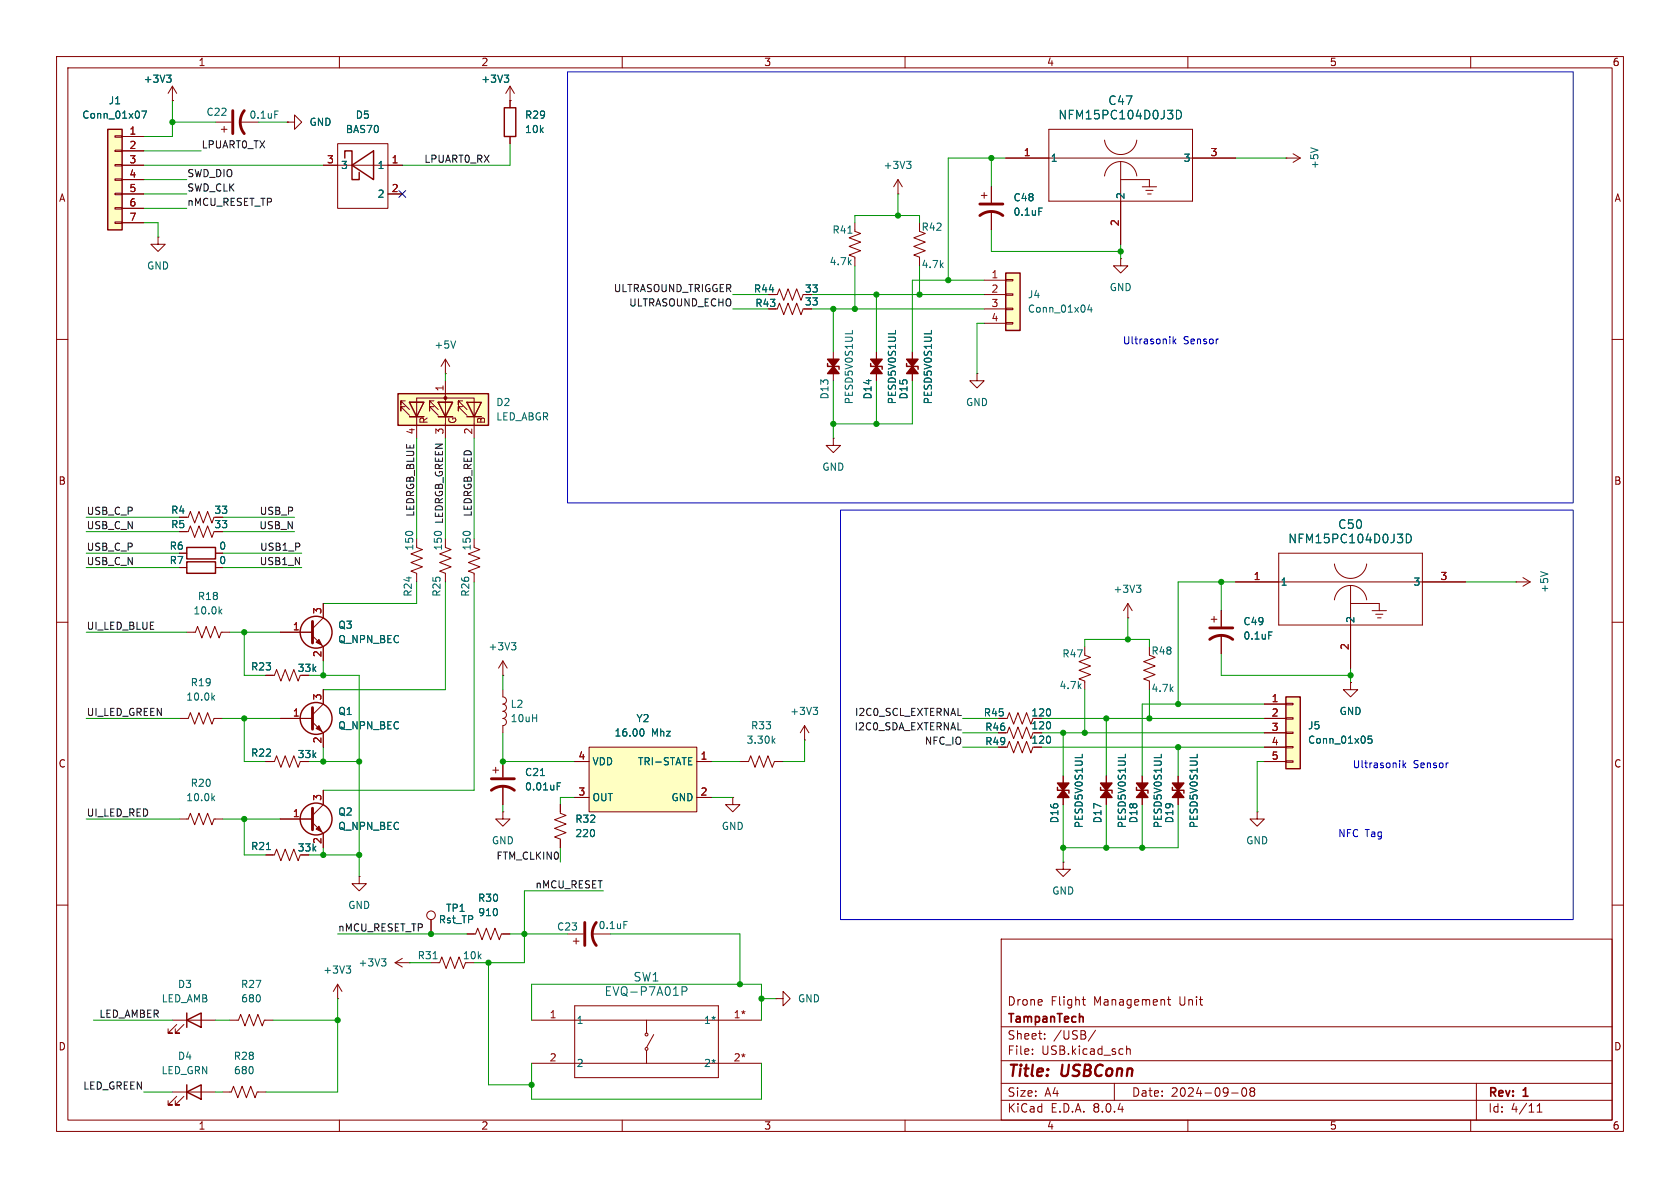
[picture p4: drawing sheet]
<svg xmlns="http://www.w3.org/2000/svg" width="297mm" height="210mm" viewBox="0 0 297 210" stroke-linecap="round" stroke-linejoin="round" font-family="sans-serif">
<g fill="none" stroke="#840000" stroke-width=".18">
<path d="M10 10h277v190h-277zM12 12h273v186h-273zM60 10v2M110 10v2M160 10v2M210 10v2M260 10v2M10 60h2M285 60h2M78.7 66h.1M78.7 63.5l-.7 1.3M78.7 63.5v2.5"/>
<path d="M78.7 63.5l.8 1.3M10 110h2M203.2 115.8l1 .4-2 .8 2 .7-2 .8 2 .8-2 .7 1 .4v.3M285 110h2M10 160h2M285 160h2M177 166h108v32h-108zM191.3 176.7h.6M191.5 176.2v1.3l.4 .2M206.4 176.7h.6M206.6 176.2v1.3l.4 .2M60 198v2"/>
<path d="M110 198v2M160 198v2M177 194.5h108M177 191.5h108M177 187.5h108M177 181.5h108M182.5 186.3v.1M182.5 185.5v.1M184.7 183.6v.1M184.7 182.8v.1M193.7 182.1l-1.3 2M197 191.5v3"/>
<path d="M199.2 184.9v1.5M199.2 185.5l.2-.1 .3 .1 .1 .9M210 198v2M217.7 193.2h1.2M219.7 192.4l.2-.1a.81 .81 0 0 1 .6 .6 .81 .81 0 0 1-.3 .8l-.2 .1a.81 .81 0 0 1-.3-1.4zM221.2 192.9l-.2-.2 .2-.4 .5 .1 .1 .2-.3 .3M221.2 192.9l-.2 .3v.3l.2 .3 .5-.1 .1-.2-.1-.4-.2-.2M221.2 192.9h.3M260 198v2M261 191.5v6.5M271.7 196.6h.9M271.7 195.5l.5-.4v1.5"/>
</g>
<path d="M191.4 179.8l.1 .9" fill="none" stroke="#840000" stroke-width=".3"/>
<path d="M80.6 60.3l-.5 1.2" fill="none" stroke="#006464" stroke-width=".18"/>
<path d="M227.3 123.2h2.6v12.7h-2.6z" fill="#ffffc2"/>
<g fill="none" stroke="#840000" stroke-width=".18">
<path d="M191.8 114.3v1.5l1 .4-2 .8 2 .7-2 .8 2 .8-2 .7 1 .4v1.5M130.8 134.6h1.5l.4-1 .8 2 .7-2 .8 2 .8-2 .7 2 .4-1h1.5M142.2 130.8h.1M142.2 128.3l-.7 1.2M142.2 128.3v2.5M142.2 128.3l.8 1.2M223.5 124.5h3.8M223.5 127h3.8M223.5 129.5h3.8M223.5 132.1h3.8M223.5 134.6h3.8M227.3 134.5h1.3v.2h-1.3z"/>
<path d="M227.3 132h1.3v.2h-1.3zM227.3 129.4h1.3v.3h-1.3zM227.3 126.9h1.3v.2h-1.3zM227.3 124.3h1.3v.3h-1.3zM88.9 143.5v1.3h1.3l-1.3 1.3-1.3-1.3h1.3M88.9 143.5h.1M99.1 142.2v1.6l1 .3-2.1 .8 2.1 .8-2.1 .7 2.1 .8-2.1 .8 1.1 .3v1.6M129.5 141v1.2h1.3l-1.3 1.3-1.2-1.3h1.2M129.5 141h.1M82.5 165.1h1.6l.4-1 .7 2 .8-2 .7 2 .8-2 .8 2 .3-1h1.6"/>
</g>
<path d="M227.3 123.2h2.6v12.7h-2.6z" fill="none" stroke="#840000" stroke-width=".25"/>
<path d="M136.6 130.9l.4 .5M137 130.5l-.5 .5M143.8 125h.7l-.4 .5M144.3 125.5l.2 .3v.3l-.2 .2M242.5 130.1h-.6l-.1 .6 .2-.1 .4 .1 .2 .1-.1 .5-.2 .1-.5-.1" fill="none" stroke="#006464" stroke-width=".18"/>
<path d="M104.1 132.1h19.1v11.4h-19.1z" fill="#ffffc2"/>
<g fill="none" stroke="#840000" stroke-width=".18">
<path d="M199.4 109.2h.1M199.4 106.7l-.8 1.3M199.4 106.7v2.5M199.4 106.7l.8 1.3M87.1 136.1h1M87.6 135.6v1.1M88.9 123.2a.64 .64 0 0 1 .6 .6 .64 .64 0 0 1-.6 .7 .64 .64 0 0 1 .6 .6 .64 .64 0 0 1-.6 .6 .64 .64 0 0 1 .6 .7 .64 .64 0 0 1-.6 .6 .63 .63 0 0 1 .6 .6 .63 .63 0 0 1-.6 .7v1.2M88.9 121.9v1.3M88.9 134.6v2.8M88.9 138.9v3.3M101.6 134.6h2.5M104.1 132.1h19.1v11.4h-19.1z"/>
<path d="M123.2 134.6h2.5M101.6 141h2.5M123.2 141h2.5"/>
</g>
<path d="M200.9 103.4h.8l-.4 .5M201.4 103.9l.3 .3v.3l-.3 .2M95.5 137.1h.8M98.5 139h.4M98.5 138.4h.6M113.4 128.8a.68 .68 0 0 1 .5 .7 .68 .68 0 0 1-.5 .6M121.7 135.2h.6M121.7 133.9h.6" fill="none" stroke="#006464" stroke-width=".18"/>
<path d="M86.9 139.7a3.3 3.3 0 0 1 4 0M86.9 137.7h4" fill="none" stroke="#840000" stroke-width=".51"/>
<path d="M70.4 69.6h16v5.6h-16z" fill="#ffffc2"/>
<g fill="none" stroke="#840000" stroke-width=".18">
<path d="M177.8 27.9h40.6M185.4 22.9h25.4v12.7h-25.4zM195.3 24.8a2.87 2.87 0 0 0 2.8 2.5 2.87 2.87 0 0 0 2.9-2.5M195.3 31.1a2.87 2.87 0 0 1 2.8-2.5 2.87 2.87 0 0 1 2.9 2.5M198.1 28.6v14.6M198.1 31.8h5.1v1.2M201.9 33h2.6M202.6 33.7h1.2M202.9 34.3h.6M227.3 27.9h.1M227.3 27.9h2.6M228.6 27.2l1.3 .7"/>
<path d="M229.9 27.9l-1.3 .8M198.1 45.7v1.3h1.3l-1.3 1.3-1.3-1.3h1.3M198.1 45.7h.1M71.6 71.9h-.7v.7v-.7l1.5 1.5M71.6 70.9h-.7v.7v-.7l1.5 1.5M72.4 73.7h2.5M72.4 71.1h2.5zM72.4 71.1h.1M73.7 77.5v-7.1h10.1v7.1M76.7 71.9h-.8v.7v-.7l1.6 1.5M76.7 70.9h-.8v.7v-.7l1.6 1.5M77.5 73.7h2.5"/>
<path d="M77.5 71.1h2.5zM77.5 71.1h.1M78.7 67.3v10.2M81.8 71.9h-.8v.7v-.7l1.5 1.5M81.8 70.9h-.8v.7v-.7l1.5 1.5M147.3 77.5v1.2h1.3l-1.3 1.3-1.3-1.3h1.3M147.3 77.5h.1M73.7 96.8l1 .4-2.1 .7 2.1 .8-2.1 .7 2.1 .8-2.1 .8 1.1 .3v1.6M78.7 96.8l1.1 .4-2.1 .7 2.1 .8-2.1 .7 2.1 .8-2.1 .8 1 .3v1.6M83.8 96.8l1 .4-2 .7 2 .8-2 .7 2 .8-2 .8 1 .3v1.6M49.5 111.8h5.7M55.2 112.4l1.9 1.9v2.5"/>
<path d="M57.1 106.7v2.5l-1.9 1.9M49.5 127h5.7M55.2 127.6l1.9 1.9v2.6M57.1 121.9v2.6l-1.9 1.9M100.3 165.1h2.8M101.3 166.4h1.1M101.6 177.8h25.4v12.7h-25.4zM101.9 165.9v1M104.6 165.1h3.3M137.2 176.5h1.2v-1.2l1.3 1.2-1.3 1.3v-1.3M137.2 176.5h.1M94 188h40.6"/>
<path d="M94 180.3h40.6M114.3 180.3v2.3M114.3 185.7v2.3M115.6 182.9l-1.3 2.3"/>
<circle cx="114.3" cy="185.4" r=".25"/>
<circle cx="114.3" cy="182.9" r=".25"/>
</g>
<g fill="none" stroke="#840000" stroke-width=".25">
<path d="M70.4 69.6h16v5.6h-16zM72.4 71.1h2.5l-1.2 2.6zM72.4 73.7h2.5M77.5 71.1h2.5l-1.3 2.6zM77.5 73.7h2.5M82.5 71.1h2.6l-1.3 2.6zM82.5 73.7h2.6"/>
<circle cx="55.9" cy="111.8" r="2.82"/>
<circle cx="55.9" cy="127" r="2.82"/>
</g>
<g fill="#840000" stroke="#840000" stroke-width=".18">
<path d="M55.9 128.8l.5-.5 .5 1z"/>
<path d="M55.9 113.5l.5-.5 .5 1z"/>
<circle cx="78.7" cy="70.4" r=".25"/>
</g>
<path d="M55.2 109.9v3.8M55.2 125.1v3.8M103.4 163.1v4M105.4 163.1a3.3 3.3 0 0 0 0 4" fill="none" stroke="#840000" stroke-width=".51"/>
<path d="M208 19.5a.77 .77 0 0 1 .9 .8 .77 .77 0 0 1-.9 .7zM231.7 26.1l1.3 .4M110.3 162.9h.6M120.6 175.2h.7l.1-.3v-.3l-.2-.2h-.6v1.6" fill="none" stroke="#006464" stroke-width=".18"/>
<path d="M177.8 48.3h2.5v10.1h-2.5z" fill="#ffffc2"/>
<g fill="none" stroke="#840000" stroke-width=".18">
<path d="M30.5 17.8h.1M30.5 15.2l-.8 1.3M30.5 15.2v2.6M30.5 15.2l.7 1.3M90.2 17.8h.1M90.2 15.2v3.9M90.2 15.2l-.8 1.3M90.2 15.2l.7 1.3M38.1 21.6h2.8M39.1 22.9h1M39.6 22.4v1M42.4 21.6h3.3"/>
<path d="M50.8 21.6h1.3v-1.3l1.2 1.3-1.2 1.3v-1.3M50.8 21.6h.1M57.1 29.2h14M59.7 25.4h8.9v11.4h-8.9zM68.6 34.3h2.5M90.2 24.1v1.3M151.1 39.4v1.5l1 .4-2 .7 2 .8-2 .8 2 .7-2 .8 1 .4v1.5M27.9 41.9v1.3h1.3l-1.3 1.3-1.2-1.3h1.2M27.9 41.9h.1M135.9 52.1h1.5l.4-1 .8 2 .7-2 .8 2 .7-2 .8 2 .4-1M137.2 54.6h.2l.4-1 .8 2 .7-2 .8 2 .7-2 .8 2 .4-1M162.6 40.9l1 .4-2.1 .7 2.1 .8-2.1 .8 2.1 .7-2.1 .8 1.1 .4v.2"/>
<path d="M174 49.5h3.8M174 52.1h3.8M174 54.6h3.8M174 57.2h3.8M177.8 57h1.3v.3h-1.3zM177.8 54.5h1.3v.2h-1.3zM177.8 51.9h1.3v.3h-1.3zM177.8 49.4h1.3v.3h-1.3zM147.3 62.2v5.1M154.9 62.2v5.1M161.3 62.2v5.1M31.7 94h1.6l.4-1 .7 2 .8-2 .7 2 .8-2 .8 2 .3-1"/>
<path d="M31.7 91.4h1.6l.4-1 .7 2.1 .8-2.1 .7 2.1 .8-2.1 .8 2.1 .3-1.1M31.7 97.8h1.3M38.1 97.8h1.3M31.7 100.3h1.3M33 111.8h1.5l.4-1.1 .8 2.1 .7-2.1 .8 2.1 .8-2.1 .7 2.1 .4-1h1.5M38.1 100.3h1.3M214.1 109.5h1M214.6 109v1M215.9 108v2.7M215.9 112.3v3.3M31.7 127h1.6l.4-1 .7 2 .8-2 .7 2 .8-2 .8 2 .3-1h1.6M208.3 137.2v5"/>
</g>
<path d="M89.2 19.1h2v5h-2zM61 27.9v-1.2h1.2v5.1h1.3v-1.3M62.2 29.2l3.8-2.5v5.1zM177.8 48.3h2.5v10.1h-2.5zM146.3 64.3v.5h2v.5M153.9 64.3v.5h2.1v.5M160.3 64.3v.5h2v.5M33 96.8h5.1v2h-5.1zM33 99.3h5.1v2h-5.1zM207.3 139.2v.5h2v.5" fill="none" stroke="#840000" stroke-width=".25"/>
<g fill="none" stroke="#006464" stroke-width=".18">
<path d="M29.5 13.3h.7l-.4 .5M30 13.8l.2 .2v.3l-.2 .2M48.6 19.6h.6M89.1 13.3h.8l-.4 .5M89.7 13.8l.2 .2v.3l-.2 .2M149.9 41.2h.7M150.7 58.4v.6M158.3 58.4v.6M164.7 58.4v.6M192.6 53.9l-.3 .9h.8M192.9 54.3v.9M38.9 108l.3 .5"/>
<path d="M39.2 107.7l-.5 .5M224.3 111.7h.6M37.6 123.3l.3 .5M37.9 122.9l-.4 .5M211.7 133.3v.6"/>
</g>
<g fill="#840000" stroke="#840000" stroke-width=".25">
<path d="M154.9 64.8l1.1 1.2h-2.1z"/>
<path d="M153.9 63.5h2.1l-1.1 1.3z"/>
<path d="M161.3 64.8l1 1.2h-2z"/>
<path d="M160.3 63.5h2l-1 1.3z"/>
<path d="M147.3 64.8l1 1.2h-2z"/>
<path d="M146.3 63.5h2l-1 1.3z"/>
<path d="M208.3 139.7l1 1.3h-2z"/>
<path d="M207.3 138.4h2l-1 1.3z"/>
</g>
<path d="M41.1 19.6v4M43.2 19.6a3.3 3.3 0 0 0 0 4M213.9 113a3.3 3.3 0 0 1 4 0M213.9 111h4" fill="none" stroke="#840000" stroke-width=".51"/>
<path d="M19 22.9h2.6v17.7h-2.6z" fill="#ffffc2"/>
<g fill="none" stroke="#840000" stroke-width=".18">
<path d="M30.5 17.8h.1M90.2 17.8h.1M90.2 17.8v1.3M20.3 39.2h1.3v.3h-1.3zM20.3 36.7h1.3v.3h-1.3zM20.3 34.2h1.3v.2h-1.3zM20.3 31.6h1.3v.3h-1.3zM20.3 29.1h1.3v.2h-1.3zM20.3 26.5h1.3v.3h-1.3zM20.3 24h1.3v.3h-1.3zM21.6 24.1h3.8M21.6 26.7h3.8"/>
<path d="M21.6 29.2h3.8M21.6 31.8h3.8M21.6 34.3h3.8M21.6 36.8h3.8M21.6 39.4h3.8M50.8 21.6h.1M57.1 29.2h2.6M68.6 29.2h2.5M68.6 34.3h2.5M90.2 24.1v1.3M158.7 34.3h.1M158.7 31.8l-.7 1.2"/>
<path d="M158.7 31.8v2.5M158.7 31.8l.8 1.2M173.5 34.5h1M174 34v1.1M175.3 33v2.8M175.3 37.3v3.3M177.8 27.9h7.6M198.1 35.6v7.6M210.8 27.9h7.6M135.9 52.1h1.3M154.9 62.2v1.3M154.9 66v1.3"/>
<path d="M161.3 62.2v1.3M161.3 66v1.3M172.7 66v1.3h1.3l-1.3 1.3-1.3-1.3h1.3M172.7 66h.1M31.7 97.8h1.3M31.7 91.4h1.3M31.7 94h1.3M38.1 97.8h1.3M226.1 97.8h25.4v12.7h-25.4zM235.9 99.7a2.87 2.87 0 0 0 2.9 2.5 2.87 2.87 0 0 0 2.8-2.5M31.7 100.3h1.3M38.1 100.3h1.3"/>
<path d="M47 119.4h1.5l.4-1 .8 2 .7-2 .8 2 .7-2 .8 2 .4-1M49.5 111.8h5.7M57.1 106.7v2.5M57.1 114.3v2.5M88.9 119.4h.1M88.9 116.8l-.8 1.3M88.9 116.8v2.6M88.9 116.8l.8 1.3M215.9 108v2.7M215.9 112.3v3.3M218.4 102.9h40.7M235.9 106a2.87 2.87 0 0 1 2.9-2.5 2.87 2.87 0 0 1 2.8 2.5"/>
<path d="M238.8 103.5v14.6M238.8 106.7h5v1.3M242.6 108h2.5M243.2 108.6h1.3M243.5 109.2h.7M268 102.9h.1M268 102.9h2.5M269.2 102.1l1.3 .8M270.5 102.9l-1.3 .7M47 134.6h1.5l.4-1 .8 2 .7-2 .8 2 .7-2 .8 2 .4-1M49.5 127h5.7M57.1 139.7v2.5l-1.9 1.9"/>
<path d="M57.1 121.9v2.6M57.1 129.5v2.6M88.9 134.6v2.8M88.9 138.9v3.3M101.6 134.6h2.5M123.2 134.6h2.5M176.5 127h1.6l.3-1 .8 2 .8-2 .7 2 .8-2 .7 2 .4-1M177.8 129.5h.3l.3-1 .8 2.1 .8-2.1 .7 2.1 .8-2.1 .7 2.1 .4-1.1M177.8 132.1h.3l.3-1 .8 2 .8-2 .7 2 .8-2 .7 2 .4-1M188 137.2v5M195.6 137.2v5M201.9 137.2v5"/>
<path d="M208.3 137.2v1.2M223.5 134.6h3.8M223.5 129.5h3.8M223.5 132.1h3.8M223.5 127h3.8M223.5 124.5h3.8M238.8 120.7v1.2h1.2l-1.2 1.3-1.3-1.3h1.3M238.8 120.7h.1M31.7 144.8h1.6l.4-1 .7 2 .8-2 .7 2 .8-2 .8 2 .3-1h1.6M47 151.1h1.5l.4-1 .8 2 .7-2 .8 2 .7-2 .8 2 .4-1M49.5 144.8h5.7M55.2 145.4l1.9 1.9v2.6"/>
<path d="M63.5 154.9v1.3h1.3l-1.3 1.3-1.3-1.3h1.3M63.5 154.9h.1M99.1 142.2v1.3M99.1 148.6v1.3M101.6 141h2.5M123.2 141h2.5M188 152.4v1.3h1.2l-1.2 1.2-1.3-1.2h1.3M188 152.4h.1M208.3 141v1.2M222.2 143.5v1.3h1.3l-1.3 1.3-1.2-1.3h1.2M222.2 143.5h.1M59.7 176.5h.1"/>
<path d="M59.7 174l-.8 1.3M59.7 174v2.5M59.7 174l.8 1.3M69.8 170.2h2.6M69.8 170.2l1.3 .7M71.1 169.4l-1.3 .8M72.4 170.2h.1M76.2 170.2h1.5l.4-1 .8 2 .7-2 .8 2 .8-2 .7 2 .4-1M76.2 162.6v2.5M82.5 165.1h1.3M88.9 165.1h1.3M30.5 180.3h7.6"/>
<path d="M30.5 193h7.6M31.2 193.8l-1.5 1.5h.8h-.8v-.7M31.2 181.1l-1.5 1.5h.8h-.8v-.7M32.5 193.8l-1.5 1.5h.7h-.7v-.7M32.5 181.1l-1.5 1.5h.7h-.7v-.7M39.4 193h1.5l.4-1 .7 2.1 .8-2.1 .8 2.1 .7-2.1 .8 2.1 .4-1.1h1.5M40.6 180.3h1.6l.3-1 .8 2.1 .8-2.1 .7 2.1 .8-2.1 .8 2.1 .3-1.1h1.6"/>
<circle cx="76.2" cy="161.8" r=".76"/>
</g>
<g fill="none" stroke="#840000" stroke-width=".25">
<path d="M19 22.9h2.6v17.7h-2.6zM186.9 139.2v.5h2.1v.5M194.6 139.2v.5h2v.5M200.9 139.2v.5h2v.5M33 179.1v2.5M33 193l2.6-1.2v2.5zM33 180.3l2.6-1.2v2.5zM33 191.8v2.5"/>
<circle cx="55.9" cy="144.8" r="2.82"/>
</g>
<g fill="none" stroke="#006464" stroke-width=".18">
<path d="M25.1 19.6h.8l-.5 1.3M29.5 13.3h.7l-.4 .5M30 13.8l.2 .2v.3l-.2 .2M89.1 13.3h.8l-.4 .5M89.7 13.8l.2 .2v.3l-.2 .2M208 19.5a.77 .77 0 0 1 .9 .8 .77 .77 0 0 1-.9 .7zM160.3 28.5h.7l-.4 .5M160.8 29l.2 .2v.3l-.2 .3M183.7 36.8h.6M158.3 58.4v.6M164.7 58.4v.6M248.6 94.4a.77 .77 0 0 1 .9 .8 .77 .77 0 0 1-.9 .7z"/>
<path d="M90.4 113.6h.8l-.4 .5M91 114.1l.2 .2v.3l-.2 .3M224.3 111.7h.6M272.4 101.1l1.2 .4M95.5 137.1h.8M98.5 139h.4M98.5 138.4h.6M113.4 128.8a.68 .68 0 0 1 .5 .7 .68 .68 0 0 1-.5 .6M121.7 135.2h.6M121.7 133.9h.6M191.3 133.3v.6M199 133.3v.6"/>
<path d="M205.3 133.3v.6M211.7 133.3v.6M242.5 130.1h-.6l-.1 .6 .2-.1 .4 .1 .2 .1-.1 .5-.2 .1-.5-.1M37.6 141.1l.3 .4M37.9 140.7l-.4 .5M47.1 150.2h.7M61.2 170.8h.8l-.4 .4M61.7 171.2l.3 .3v.3l-.3 .2M67.4 169.5h.8l-.4 .5M68 170l.2 .2v.3l-.2 .3M76.6 169.5h.7"/>
</g>
<path d="M173.2 38.1a3.3 3.3 0 0 1 4.1 0M173.2 36.1h4.1M55.2 142.9v3.8" fill="none" stroke="#840000" stroke-width=".51"/>
<path d="M55.9 146.6l.5-.5 .5 1z" fill="#840000" stroke="#840000" stroke-width=".18"/>
<g fill="#840000" stroke="#840000" stroke-width=".25">
<path d="M201.9 139.7l1 1.3h-2z"/>
<path d="M200.9 138.4h2l-1 1.3z"/>
<path d="M195.6 139.7l1 1.3h-2z"/>
<path d="M194.6 138.4h2l-1 1.3z"/>
<path d="M188 139.7l1 1.3h-2.1z"/>
<path d="M186.9 138.4h2.1l-1 1.3z"/>
</g>
<path d="M100.3 12.7h177.8v76.2h-177.8zM207.4 59.5v1.3M207.9 59.9l-.5 .5M207.5 60.3l.4 .5M148.6 90.2h129.5v72.4h-129.5zM248 134.4v1.3M248.2 135.2l.3 .5M248.5 134.9l-.5 .4" fill="none" stroke="#0000c2" stroke-width=".18"/>
<g fill="none" stroke="#009600" stroke-width=".18">
<path d="M30.5 17.8v6.3h-5.1M25.4 39.4h2.5v2.5M25.4 29.2h31.7M25.4 26.7h10.2M25.4 31.8h7.6M25.4 36.8h7.6M25.4 34.3h7.6M30.5 21.6h7.6M45.7 21.6h5.1M90.2 25.4v3.8h-19.1M151.1 39.4v-1.3h11.5v1.3M158.7 34.3v3.8"/>
<path d="M175.3 27.9v5.1M177.8 27.9h-10.2v21.6M218.4 27.9h8.9M129.5 54.6h6.4M129.5 52.1h6.4M143.5 54.6h30.5M143.5 52.1h30.5M147.3 54.6v7.6M151.1 47v7.6M154.9 52.1v10.1M162.6 47v5.1M174 49.5h-12.7v12.7"/>
<path d="M174 57.2h-1.3v8.8M175.3 40.6v3.9h22.8M198.1 43.2v2.5M73.7 77.5v17.8M78.7 66v1.3M78.7 77.5v17.8M83.8 77.5v17.8M147.3 67.3v10.2M154.9 67.3v7.6M161.3 67.3v7.6h-14M15.2 91.4h16.5M15.2 97.8h16.5"/>
<path d="M15.2 94h16.5M39.4 91.4h12.7M39.4 97.8h13.9M39.4 94h12.7M15.2 111.8h17.8M15.2 100.3h16.5M39.4 100.3h13.9M40.6 111.8h8.9M43.2 111.8v7.6h3.8M54.6 119.4h8.9v35.5M57.1 116.8v2.6M73.7 102.9v3.8h-16.6"/>
<path d="M78.7 102.9v19h-21.6M83.8 102.9v36.8h-26.7M88.9 119.4v2.5M191.8 114.3v-1.3h11.4v1.3M199.4 109.2v3.8M215.9 115.6v3.8h22.9M215.9 102.9v5.1M218.4 102.9h-10.1v21.6M238.8 118.1v2.6M259.1 102.9h8.9M15.2 127h16.5M39.4 127h10.1"/>
<path d="M43.2 127v7.6h3.8M54.6 134.6h8.9M57.1 132.1v2.5M88.9 129.5v5.1h12.7M125.7 134.6h5.1M142.2 130.8v3.8h-3.8M170.2 132.1h6.3M170.2 127h6.3M170.2 129.5h6.3M184.1 132.1h39.4M184.1 127h39.4M184.1 129.5h39.4"/>
<path d="M188 129.5v7.7M191.8 121.9v7.6M195.6 127v10.2M203.2 121.9v5.1M208.3 132.1v5.1M223.5 134.6h-1.3v8.9M223.5 124.5h-21.6v12.7M15.2 144.8h16.5M39.4 144.8h10.1M43.2 144.8v6.3h3.8M54.6 151.1h8.9M57.1 149.9v1.2"/>
<path d="M88.9 142.2v1.3M99.1 149.9v2.5M101.6 141h-2.5v1.2M106.7 157.5h-14v12.7h-8.9M125.7 141h3.8M188 142.2v10.2M195.6 142.2v7.7M201.9 142.2v7.7M208.3 142.2v7.7h-20.3M59.7 165.1h22.8M59.7 176.5v16.5h-12.7M72.4 170.2h3.8"/>
<path d="M86.4 170.2v21.6h7.6M90.2 165.1h10.1M107.9 165.1h22.9v8.9M134.6 176.5h2.6M16.5 180.3h14M25.4 193h5.1M38.1 193h1.3M38.1 180.3h2.5M48.3 180.3h11.4M94 180.3v-6.3h40.6v6.3M94 188v6.3h40.6v-6.3"/>
</g>
<path d="M70.5 33.7l1.2 1.2M71.7 33.7l-1.2 1.2" fill="none" stroke="#000084" stroke-width=".18"/>
<g fill="#009600" stroke="#009600" stroke-width=".18">
<circle cx="88.9" cy="134.6" r=".46"/>
<circle cx="57.1" cy="151.1" r=".46"/>
<circle cx="43.2" cy="144.8" r=".46"/>
<circle cx="59.7" cy="180.3" r=".46"/>
<circle cx="63.5" cy="151.1" r=".46"/>
<circle cx="63.5" cy="134.6" r=".46"/>
<circle cx="57.1" cy="134.6" r=".46"/>
<circle cx="57.1" cy="119.4" r=".46"/>
<circle cx="43.2" cy="111.8" r=".46"/>
<circle cx="94" cy="191.8" r=".46"/>
<circle cx="86.4" cy="170.2" r=".46"/>
<circle cx="76.2" cy="165.1" r=".46"/>
<circle cx="130.8" cy="174" r=".46"/>
<circle cx="134.6" cy="176.5" r=".46"/>
<circle cx="92.7" cy="165.1" r=".46"/>
<circle cx="30.5" cy="21.6" r=".46"/>
<circle cx="43.2" cy="127" r=".46"/>
<circle cx="158.7" cy="38.1" r=".46"/>
<circle cx="154.9" cy="52.1" r=".46"/>
<circle cx="147.3" cy="54.6" r=".46"/>
<circle cx="151.1" cy="54.6" r=".46"/>
<circle cx="167.6" cy="49.5" r=".46"/>
<circle cx="162.6" cy="52.1" r=".46"/>
<circle cx="201.9" cy="149.9" r=".46"/>
<circle cx="238.8" cy="119.4" r=".46"/>
<circle cx="188" cy="129.5" r=".46"/>
<circle cx="203.2" cy="127" r=".46"/>
<circle cx="208.3" cy="132.1" r=".46"/>
<circle cx="208.3" cy="124.5" r=".46"/>
<circle cx="199.4" cy="113" r=".46"/>
<circle cx="215.9" cy="102.9" r=".46"/>
<circle cx="154.9" cy="74.9" r=".46"/>
<circle cx="147.3" cy="74.9" r=".46"/>
<circle cx="175.3" cy="27.9" r=".46"/>
<circle cx="198.1" cy="44.5" r=".46"/>
<circle cx="191.8" cy="129.5" r=".46"/>
<circle cx="195.6" cy="149.9" r=".46"/>
<circle cx="195.6" cy="127" r=".46"/>
<circle cx="188" cy="149.9" r=".46"/>
</g>
<g font-size="2.8" fill="#840000">
<text x="178" y="190.9">Title:</text>
<text x="187.7" y="190.9">USBConn</text>
</g>
<g font-size="2.1" fill="#006464">
<text x="187" y="21.3">NFM15PC104D0J3D</text>
<text x="195.8" y="18.8">C47</text>
<text x="236.5" y="93.7">C50</text>
<text x="227.7" y="96.2">NFM15PC104D0J3D</text>
<text x="111.9" y="173.7">SW1</text>
<text x="106.8" y="176.3">EVQ-P7A01P</text>
</g>
<g font-size="2.1" fill="#840000">
<text x="178" y="178">Drone</text>
<text x="185.7" y="178">Flight</text>
<text x="193.4" y="178">Management</text>
<text x="208.6" y="178">Unit</text>
<text x="178" y="184">Sheet:</text>
<text x="178" y="181.2">TampanTech</text>
<text x="186.2" y="184">/USB/</text>
<text x="178" y="186.7">File:</text>
<text x="184.1" y="186.7">USB.kicad_sch</text>
<text x="178" y="196.9">KiCad</text>
<text x="178" y="194.1">Size:</text>
<text x="184.7" y="194.1">A4</text>
<text x="185.7" y="196.9">E.D.A.</text>
<text x="193.3" y="196.9">8.0.4</text>
<text x="200" y="194.1">Date:</text>
<text x="207" y="194.1">2024-09-08</text>
<text x="263" y="194.3">Rev:</text>
<text x="263" y="196.9">Id:</text>
<text x="267.1" y="196.9">4/11</text>
<text x="269.4" y="194.3">1</text>
</g>
<g font-size="1.8" fill="#840000">
<text x="35" y="11.9">1</text>
<text x="85" y="11.9">2</text>
<text x="135" y="11.9">3</text>
<text x="185" y="11.9">4</text>
<text x="235" y="11.9">5</text>
<text x="285" y="11.9">6</text>
<text x="10.3" y="35.9">A</text>
<text x="285.3" y="35.9">A</text>
<text x="142.2" y="51.9">33</text>
<text x="133.4" y="54.5">R43</text>
<text x="142.2" y="54.2">33</text>
<text x="75.8" y="75" transform="rotate(-90 75.8 75)">R</text>
<text x="80.9" y="75" transform="rotate(-90 80.9 75)">G</text>
<text x="86" y="75" transform="rotate(-90 86 75)">B</text>
<text x="10.3" y="85.9">B</text>
<text x="285.3" y="85.9">B</text>
<text x="37.8" y="93.6">33</text>
<text x="37.8" y="91">33</text>
<text x="52.5" y="119">33k</text>
<text x="174.1" y="129.4">R46</text>
<text x="174.1" y="131.9">R49</text>
<text x="182.2" y="129.1">120</text>
<text x="182.2" y="131.7">120</text>
<text x="182.2" y="126.8">120</text>
<text x="10.3" y="135.9">C</text>
<text x="52.5" y="134.2">33k</text>
<text x="285.3" y="135.9">C</text>
<text x="52.5" y="150.7">33k</text>
<text x="10.3" y="185.9">D</text>
<text x="285.3" y="185.9">D</text>
<text x="35" y="199.9">1</text>
<text x="85" y="199.9">2</text>
<text x="135" y="199.9">3</text>
<text x="185" y="199.9">4</text>
<text x="235" y="199.9">5</text>
<text x="285" y="199.9">6</text>
</g>
<g font-size="1.8" fill="#006464">
<text x="25.3" y="14.8">+3V3</text>
<text x="85" y="14.8">+3V3</text>
<text x="14.4" y="21.2">Conn_01x07</text>
<text x="19.1" y="18.6">J1</text>
<text x="36.4" y="20.7">C22</text>
<text x="44" y="21.2">0.1uF</text>
<text x="54.6" y="22.5">GND</text>
<text x="61" y="23.7">BAS70</text>
<text x="62.8" y="21.2">D5</text>
<text x="92.7" y="23.7">10k</text>
<text x="92.7" y="21.2">R29</text>
<text x="185.7" y="28.8">1</text>
<text x="209.2" y="28.8">3</text>
<text x="233.3" y="30" transform="rotate(-90 233.3 30)">+5V</text>
<text x="60.2" y="30.1">3</text>
<text x="66.7" y="30.1">1</text>
<text x="66.7" y="35.2">2</text>
<text x="156.1" y="30.1">+3V3</text>
<text x="179.1" y="35.8">C48</text>
<text x="199" y="35.3" transform="rotate(-90 199 35.3)">2</text>
<text x="147.1" y="41.5">R41</text>
<text x="162.8" y="41">R42</text>
<text x="179.1" y="38.3">0.1uF</text>
<text x="25.9" y="47.9">GND</text>
<text x="146.6" y="47.1">4.7k</text>
<text x="162.8" y="47.6">4.7k</text>
<text x="133.2" y="51.9">R44</text>
<text x="181.6" y="52.9">J4</text>
<text x="196.1" y="51.7">GND</text>
<text x="181.6" y="55.5">Conn_01x04</text>
<text x="76.7" y="61.8">+5V</text>
<text x="87.6" y="72">D2</text>
<text x="146.7" y="70.7" transform="rotate(-90 146.7 70.7)">D13</text>
<text x="151" y="71.6" transform="rotate(-90 151 71.6)">PESD5V0S1UL</text>
<text x="154.3" y="70.7" transform="rotate(-90 154.3 70.7)">D14</text>
<text x="158.6" y="71.6" transform="rotate(-90 158.6 71.6)">PESD5V0S1UL</text>
<text x="160.6" y="70.7" transform="rotate(-90 160.6 70.7)">D15</text>
<text x="164.9" y="71.6" transform="rotate(-90 164.9 71.6)">PESD5V0S1UL</text>
<text x="170.7" y="72">GND</text>
<text x="87.6" y="74.5">LED_ABGR</text>
<text x="145.3" y="83.4">GND</text>
<text x="30.2" y="93.6">R5</text>
<text x="30.2" y="91">R4</text>
<text x="29.9" y="97.4">R6</text>
<text x="29.9" y="99.9">R7</text>
<text x="38.7" y="97.4">0</text>
<text x="38.7" y="99.9">0</text>
<text x="73.3" y="97.4" transform="rotate(-90 73.3 97.4)">150</text>
<text x="78.3" y="97.4" transform="rotate(-90 78.3 97.4)">150</text>
<text x="83.4" y="97.4" transform="rotate(-90 83.4 97.4)">150</text>
<text x="34.9" y="106.3">R18</text>
<text x="73" y="105.6" transform="rotate(-90 73 105.6)">R24</text>
<text x="78.1" y="105.6" transform="rotate(-90 78.1 105.6)">R25</text>
<text x="83.2" y="105.6" transform="rotate(-90 83.2 105.6)">R26</text>
<text x="196.7" y="105">+3V3</text>
<text x="226.3" y="103.7">1</text>
<text x="249.8" y="103.7">3</text>
<text x="273.9" y="104.9" transform="rotate(-90 273.9 104.9)">+5V</text>
<text x="34.1" y="108.8">10.0k</text>
<text x="59.7" y="113.9">Q_NPN_BEC</text>
<text x="59.7" y="111.4">Q3</text>
<text x="219.7" y="110.7">C49</text>
<text x="219.7" y="113.3">0.1uF</text>
<text x="239.6" y="110.2" transform="rotate(-90 239.6 110.2)">2</text>
<text x="44.3" y="118.7">R23</text>
<text x="86.3" y="115.2">+3V3</text>
<text x="187.7" y="116.4">R47</text>
<text x="203.5" y="115.9">R48</text>
<text x="32.8" y="124.1">10.0k</text>
<text x="33.6" y="121.5">R19</text>
<text x="90.2" y="125.3">L2</text>
<text x="187.2" y="122">4.7k</text>
<text x="203.5" y="122.5">4.7k</text>
<text x="59.7" y="129.1">Q_NPN_BEC</text>
<text x="59.7" y="126.6">Q1</text>
<text x="90.2" y="127.9">10uH</text>
<text x="108.5" y="130.4">16.00</text>
<text x="112.4" y="127.9">Y2</text>
<text x="115.2" y="130.4">Mhz</text>
<text x="131.9" y="131.7">3.30k</text>
<text x="132.7" y="129.1">R33</text>
<text x="139.6" y="126.6">+3V3</text>
<text x="173.8" y="126.8">R45</text>
<text x="231.1" y="129.1">J5</text>
<text x="231.1" y="131.7">Conn_01x05</text>
<text x="236.7" y="126.6">GND</text>
<text x="44.3" y="134">R22</text>
<text x="92.7" y="137.4">C21</text>
<text x="104.6" y="135.5">VDD</text>
<text x="112.7" y="135.5">TRI-STATE</text>
<text x="32.8" y="141.8">10.0k</text>
<text x="33.6" y="139.3">R20</text>
<text x="92.7" y="139.9">0.01uF</text>
<text x="104.6" y="141.8">OUT</text>
<text x="118.6" y="141.8">GND</text>
<text x="59.7" y="146.9">Q_NPN_BEC</text>
<text x="59.7" y="144.4">Q2</text>
<text x="86.9" y="149.5">GND</text>
<text x="101.6" y="148.2">220</text>
<text x="101.6" y="145.6">R32</text>
<text x="127.5" y="146.9">GND</text>
<text x="187.3" y="145.6" transform="rotate(-90 187.3 145.6)">D16</text>
<text x="191.6" y="146.5" transform="rotate(-90 191.6 146.5)">PESD5V0S1UL</text>
<text x="194.9" y="145.6" transform="rotate(-90 194.9 145.6)">D17</text>
<text x="199.2" y="146.5" transform="rotate(-90 199.2 146.5)">PESD5V0S1UL</text>
<text x="201.3" y="145.6" transform="rotate(-90 201.3 145.6)">D18</text>
<text x="205.6" y="146.5" transform="rotate(-90 205.6 146.5)">PESD5V0S1UL</text>
<text x="207.6" y="145.6" transform="rotate(-90 207.6 145.6)">D19</text>
<text x="211.9" y="146.5" transform="rotate(-90 211.9 146.5)">PESD5V0S1UL</text>
<text x="220.2" y="149.5">GND</text>
<text x="44.3" y="150.5">R21</text>
<text x="61.5" y="160.9">GND</text>
<text x="78.7" y="161.4">TP1</text>
<text x="84.4" y="159.6">R30</text>
<text x="185.9" y="158.3">GND</text>
<text x="77.5" y="163.4">Rst_TP</text>
<text x="84.4" y="162.2">910</text>
<text x="98.4" y="164.7">C23</text>
<text x="105.7" y="164.4">0.1uF</text>
<text x="57" y="172.3">+3V3</text>
<text x="63.3" y="171">+3V3</text>
<text x="73.7" y="169.8">R31</text>
<text x="81.7" y="169.8">10k</text>
<text x="28.5" y="177.4">LED_AMB</text>
<text x="31.4" y="174.9">D3</text>
<text x="42.5" y="174.9">R27</text>
<text x="42.5" y="177.4">680</text>
<text x="141" y="177.4">GND</text>
<text x="101.9" y="181.2">1</text>
<text x="124.4" y="181.2">1*</text>
<text x="28.5" y="190.1">LED_GRN</text>
<text x="31.4" y="187.6">D4</text>
<text x="41.2" y="187.6">R28</text>
<text x="41.3" y="190.1">680</text>
<text x="101.9" y="188.8">2</text>
<text x="124.4" y="188.8">2*</text>
</g>
<g font-size="1.8" fill="#a90000">
<text x="22.8" y="23.9">1</text>
<text x="22.8" y="26.4">2</text>
<text x="22.8" y="29">3</text>
<text x="57.7" y="29">3</text>
<text x="69.1" y="29">1</text>
<text x="180.9" y="27.7">1</text>
<text x="213.9" y="27.7">3</text>
<text x="22.8" y="31.5">4</text>
<text x="22.8" y="34">5</text>
<text x="69.1" y="34">2</text>
<text x="22.8" y="36.6">6</text>
<text x="22.8" y="39.1">7</text>
<text x="197.9" y="40.1" transform="rotate(-90 197.9 40.1)">2</text>
<text x="175.2" y="49.3">1</text>
<text x="175.2" y="51.8">2</text>
<text x="175.2" y="54.4">3</text>
<text x="175.2" y="56.9">4</text>
<text x="78.5" y="69.3" transform="rotate(-90 78.5 69.3)">1</text>
<text x="73.4" y="76.9" transform="rotate(-90 73.4 76.9)">4</text>
<text x="78.5" y="76.9" transform="rotate(-90 78.5 76.9)">3</text>
<text x="83.6" y="76.9" transform="rotate(-90 83.6 76.9)">2</text>
<text x="221.5" y="102.6">1</text>
<text x="254.6" y="102.6">3</text>
<text x="51.7" y="111.5">1</text>
<text x="56.9" y="108.7" transform="rotate(-90 56.9 108.7)">3</text>
<text x="56.9" y="116.3" transform="rotate(-90 56.9 116.3)">2</text>
<text x="238.5" y="115" transform="rotate(-90 238.5 115)">2</text>
<text x="56.9" y="123.9" transform="rotate(-90 56.9 123.9)">3</text>
<text x="224.7" y="124.2">1</text>
<text x="51.7" y="126.7">1</text>
<text x="56.9" y="131.5" transform="rotate(-90 56.9 131.5)">2</text>
<text x="224.7" y="126.7">2</text>
<text x="224.7" y="129.3">3</text>
<text x="224.7" y="131.8">4</text>
<text x="102.2" y="134.4">4</text>
<text x="123.8" y="134.4">1</text>
<text x="224.7" y="134.4">5</text>
<text x="56.9" y="141.7" transform="rotate(-90 56.9 141.7)">3</text>
<text x="102.2" y="140.7">3</text>
<text x="123.8" y="140.7">2</text>
<text x="51.7" y="144.5">1</text>
<text x="56.9" y="149.3" transform="rotate(-90 56.9 149.3)">2</text>
<text x="97.1" y="180.1">1</text>
<text x="129.6" y="180.1">1*</text>
<text x="97.1" y="187.7">2</text>
<text x="129.6" y="187.7">2*</text>
</g>
<g font-size="1.8" fill="#0f0f0f">
<text x="35.6" y="26.3">LPUART0_TX</text>
<text x="74.9" y="28.9">LPUART0_RX</text>
<text x="33" y="31.4">SWD_DIO</text>
<text x="33" y="33.9">SWD_CLK</text>
<text x="33" y="36.5">nMCU_RESET_TP</text>
<text x="108.4" y="51.7">ULTRASOUND_TRIGGER</text>
<text x="111.1" y="54.3">ULTRASOUND_ECHO</text>
<text x="15.2" y="93.6">USB_C_N</text>
<text x="15.2" y="91.1">USB_C_P</text>
<text x="45.8" y="93.6">USB_N</text>
<text x="45.8" y="91.1">USB_P</text>
<text x="73.3" y="91.4" transform="rotate(-90 73.3 91.4)">LEDRGB_BLUE</text>
<text x="78.4" y="92.7" transform="rotate(-90 78.4 92.7)">LEDRGB_GREEN</text>
<text x="83.5" y="91.4" transform="rotate(-90 83.5 91.4)">LEDRGB_RED</text>
<text x="15.2" y="100">USB_C_N</text>
<text x="15.2" y="97.4">USB_C_P</text>
<text x="45.8" y="100">USB1_N</text>
<text x="45.9" y="97.4">USB1_P</text>
<text x="15.2" y="111.4">UI_LED_BLUE</text>
<text x="15.2" y="126.7">UI_LED_GREEN</text>
<text x="151" y="126.7">I2C0_SCL_EXTERNAL</text>
<text x="151.2" y="129.2">I2C0_SDA_EXTERNAL</text>
<text x="163.4" y="131.7">NFC_IO</text>
<text x="15.2" y="144.4">UI_LED_RED</text>
<text x="87.7" y="152.1">FTM_CLKIN0</text>
<text x="94.6" y="157.1">nMCU_RESET</text>
<text x="59.7" y="164.8">nMCU_RESET_TP</text>
<text x="17.7" y="180">LED_AMBER</text>
<text x="14.6" y="192.7">LED_GREEN</text>
</g>
<g font-size="1.8" fill="#0000c2">
<text x="198.4" y="61.1">Ultrasonik</text>
<text x="209.2" y="61.1">Sensor</text>
<text x="239.1" y="136">Ultrasonik</text>
<text x="249.8" y="136">Sensor</text>
<text x="236.5" y="148.2">NFC Tag</text>
</g>
</svg>
